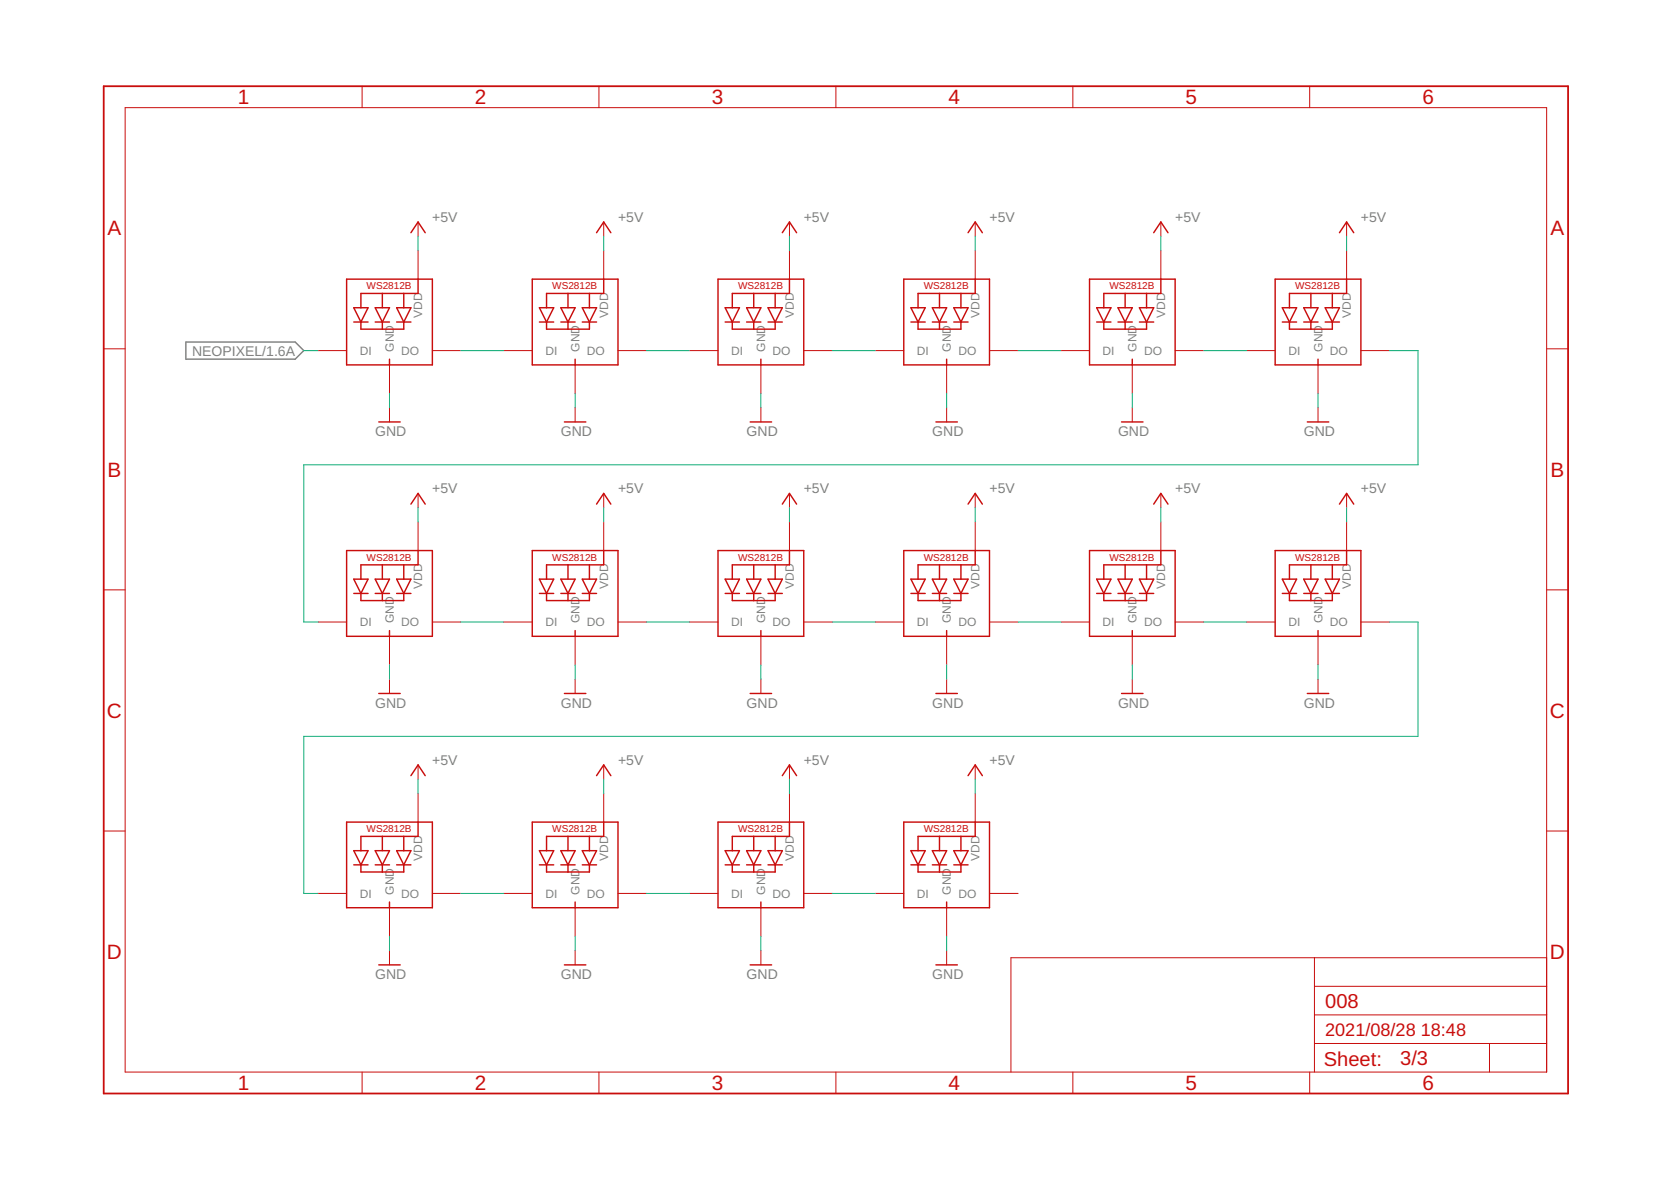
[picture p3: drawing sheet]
<svg xmlns="http://www.w3.org/2000/svg" width="297mm" height="210mm" viewBox="0 0 297 210" stroke-linecap="round" stroke-linejoin="round" font-family="sans-serif">
<path d="M33 60.8h19.5l1.5 1.5-1.5 1.5h-19.5z" fill="none" stroke="#808080" stroke-width=".25"/>
<g fill="none" stroke="#c90d0c" stroke-width=".18">
<path d="M22.2 19.1h252.7v171.4h-252.7zM64.4 15.3v3.8M106.5 15.3v3.8M148.6 15.3v3.8M190.7 15.3v3.8M232.8 15.3v3.8M74.3 39.5v2.5M107.3 39.5v2.5M140.3 39.5v2.5M173.4 39.5v2.5M206.4 39.5v2.5M239.4 39.5v2.5"/>
<path d="M74.3 44.5v5.1M107.3 44.5v5.1M140.3 44.5v5.1M173.4 44.5v5.1M206.4 44.5v5.1M239.4 44.5v5.1M18.4 62h3.8M56.5 62.3h5.1M69.2 64.9v5M69.2 72.5v2.5M76.9 62.3h5M89.5 62.3h5.1"/>
<path d="M102.2 64.9v5M102.2 72.5v2.5M109.9 62.3h5M122.6 62.3h5M135.3 64.9v5M135.3 72.5v2.5M142.9 62.3h5.1M155.6 62.3h5.1M168.3 64.9v5M168.3 72.5v2.5M175.9 62.3h5.1M188.6 62.3h5.1"/>
<path d="M201.3 64.9v5M201.3 72.5v2.5M208.9 62.3h5.1M221.6 62.3h5.1M234.3 64.9v5M234.3 72.5v2.5M241.9 62.3h5.1M274.9 62h3.8M74.3 87.7v2.5M74.3 92.8v5.1M107.3 87.7v2.5M107.3 92.8v5.1"/>
<path d="M140.3 87.7v2.5M140.3 92.8v5.1M173.4 87.7v2.5M173.4 92.8v5.1M206.4 87.7v2.5M206.4 92.8v5.1M239.4 87.7v2.5M239.4 92.8v5.1M18.4 104.8h3.8M56.5 110.6h5.1M69.2 113.1v5.1M76.9 110.6h5"/>
<path d="M89.5 110.6h5.1M102.2 113.1v5.1M109.9 110.6h5M122.6 110.6h5M135.3 113.1v5.1M142.9 110.6h5.1M155.6 110.6h5.1M168.3 113.1v5.1M175.9 110.6h5.1M188.6 110.6h5.1M201.3 113.1v5.1M208.9 110.6h5.1"/>
<path d="M221.6 110.6h5.1M234.3 113.1v5.1M241.9 110.6h5.1M274.9 104.8h3.8M69.2 120.7v2.6M74.3 136v2.5M102.2 120.7v2.6M107.3 136v2.5M135.3 120.7v2.6M140.3 136v2.5M168.3 120.7v2.6M173.4 136v2.5"/>
<path d="M201.3 120.7v2.6M234.3 120.7v2.6M18.4 147.7h3.8M56.5 158.8h5.1M74.3 141v5.1M76.9 158.8h5M89.5 158.8h5.1M107.3 141v5.1M109.9 158.8h5M122.6 158.8h5M140.3 141v5.1M142.9 158.8h5.1"/>
<path d="M155.6 158.8h5.1M173.4 141v5.1M175.9 158.8h5.1M274.9 147.7h3.8M69.2 161.3v5.1M69.2 169v2.5M102.2 161.3v5.1M102.2 169v2.5M135.3 161.3v5.1M135.3 169v2.5M168.3 161.3v5.1M168.3 169v2.5"/>
<path d="M233.7 170.2v20.3M233.7 175.3h41.2M274.9 170.2h-95.2v20.3M64.4 190.5v3.9M106.5 190.5v3.9M148.6 190.5v3.9M190.7 190.5v3.9M232.8 190.5v3.9M233.7 185.5h41.2M233.7 180.4h41.2M264.8 185.5v5"/>
</g>
<path d="M18.4 15.3h260.3v179.1h-260.3z" fill="none" stroke="#c90d0c" stroke-width=".32"/>
<g fill="none" stroke="#c90d0c" stroke-width=".25">
<path d="M61.6 49.6h15.3v15.3h-15.3zM62.9 54.7h2.5l-1.2 2.5zM62.9 57.2h2.5M64.2 57.2v1.3h7.6v-1.3M66.7 54.7h2.5l-1.2 2.5zM66.7 57.2h2.5M68 52.2v2.5M68 57.2v1.3M70.5 54.7h2.5l-1.2 2.5zM70.5 57.2h2.5M71.8 52.2v2.5M73 41.4l1.3-1.9 1.3 1.9"/>
<path d="M74.3 49.6v2.6h-10.1v2.5M94.6 49.6h15.3v15.3h-15.3zM95.9 54.7h2.5l-1.2 2.5zM95.9 57.2h2.5M97.2 57.2v1.3h7.6v-1.3M99.7 54.7h2.5l-1.2 2.5zM99.7 57.2h2.5M101 52.2v2.5M101 57.2v1.3M103.5 54.7h2.5l-1.2 2.5zM103.5 57.2h2.5M104.8 52.2v2.5"/>
<path d="M106 41.4l1.3-1.9 1.3 1.9M107.3 49.6v2.6h-10.1v2.5M127.6 49.6h15.3v15.3h-15.3zM128.9 54.7h2.5l-1.2 2.5zM128.9 57.2h2.5M130.2 57.2v1.3h7.6v-1.3M132.7 54.7h2.6l-1.3 2.5zM132.7 57.2h2.6M134 52.2v2.5M134 57.2v1.3M136.5 54.7h2.6l-1.3 2.5zM136.5 57.2h2.6"/>
<path d="M137.8 52.2v2.5M139.1 41.4l1.2-1.9 1.3 1.9M140.3 49.6v2.6h-10.1v2.5M160.7 49.6h15.2v15.3h-15.2zM161.9 54.7h2.6l-1.3 2.5zM161.9 57.2h2.6M163.2 57.2v1.3h7.6v-1.3M165.7 54.7h2.6l-1.3 2.5zM165.7 57.2h2.6M167 52.2v2.5M167 57.2v1.3M169.5 54.7h2.6l-1.3 2.5z"/>
<path d="M169.5 57.2h2.6M170.8 52.2v2.5M172.1 41.4l1.3-1.9 1.2 1.9M173.4 49.6v2.6h-10.2v2.5M193.7 49.6h15.2v15.3h-15.2zM194.9 54.7h2.6l-1.3 2.5zM194.9 57.2h2.6M196.2 57.2v1.3h7.6v-1.3M198.7 54.7h2.6l-1.3 2.5zM198.7 57.2h2.6M200 52.2v2.5M200 57.2v1.3"/>
<path d="M202.5 54.7h2.6l-1.3 2.5zM202.5 57.2h2.6M203.8 52.2v2.5M205.1 41.4l1.3-1.9 1.2 1.9M206.4 49.6v2.6h-10.2v2.5M226.7 49.6h15.2v15.3h-15.2zM227.9 54.7h2.6l-1.3 2.5zM227.9 57.2h2.6M229.2 57.2v1.3h7.6v-1.3M231.8 54.7h2.5l-1.3 2.5zM231.8 57.2h2.5M233 52.2v2.5"/>
<path d="M233 57.2v1.3M235.6 54.7h2.5l-1.3 2.5zM235.6 57.2h2.5M236.8 52.2v2.5M238.1 41.4l1.3-1.9 1.2 1.9M239.4 49.6v2.6h-10.2v2.5M67.3 75h3.8M69.2 63.8v1.1M100.3 75h3.8M102.2 63.8v1.1M133.3 75h3.9M135.3 63.8v1.1"/>
<path d="M166.4 75h3.8M168.3 63.8v1.1M199.4 75h3.8M201.3 63.8v1.1M232.4 75h3.8M234.3 63.8v1.1M61.6 97.9h15.3v15.2h-15.3zM73 89.6l1.3-1.9 1.3 1.9M74.3 97.9v2.5h-10.1v2.5M94.6 97.9h15.3v15.2h-15.3zM106 89.6l1.3-1.9 1.3 1.9M107.3 97.9v2.5h-10.1v2.5"/>
<path d="M127.6 97.9h15.3v15.2h-15.3zM139.1 89.6l1.2-1.9 1.3 1.9M140.3 97.9v2.5h-10.1v2.5M160.7 97.9h15.2v15.2h-15.2zM172.1 89.6l1.3-1.9 1.2 1.9M173.4 97.9v2.5h-10.2v2.5M193.7 97.9h15.2v15.2h-15.2zM205.1 89.6l1.3-1.9 1.2 1.9M206.4 97.9v2.5h-10.2v2.5M226.7 97.9h15.2v15.2h-15.2zM238.1 89.6l1.3-1.9 1.2 1.9M239.4 97.9v2.5h-10.2v2.5"/>
<path d="M62.9 102.9h2.5l-1.2 2.6zM62.9 105.5h2.5M64.2 105.5v1.2h7.6v-1.2M66.7 102.9h2.5l-1.2 2.6zM66.7 105.5h2.5M68 100.4v2.5M68 105.5v1.2M69.2 112.1v1M70.5 102.9h2.5l-1.2 2.6zM70.5 105.5h2.5M71.8 100.4v2.5M95.9 102.9h2.5l-1.2 2.6z"/>
<path d="M95.9 105.5h2.5M97.2 105.5v1.2h7.6v-1.2M99.7 102.9h2.5l-1.2 2.6zM99.7 105.5h2.5M101 100.4v2.5M101 105.5v1.2M102.2 112.1v1M103.5 102.9h2.5l-1.2 2.6zM103.5 105.5h2.5M104.8 100.4v2.5M128.9 102.9h2.5l-1.2 2.6zM128.9 105.5h2.5"/>
<path d="M130.2 105.5v1.2h7.6v-1.2M132.7 102.9h2.6l-1.3 2.6zM132.7 105.5h2.6M134 100.4v2.5M134 105.5v1.2M135.3 112.1v1M136.5 102.9h2.6l-1.3 2.6zM136.5 105.5h2.6M137.8 100.4v2.5M161.9 102.9h2.6l-1.3 2.6zM161.9 105.5h2.6M163.2 105.5v1.2h7.6v-1.2"/>
<path d="M165.7 102.9h2.6l-1.3 2.6zM165.7 105.5h2.6M167 100.4v2.5M167 105.5v1.2M168.3 112.1v1M169.5 102.9h2.6l-1.3 2.6zM169.5 105.5h2.6M170.8 100.4v2.5M194.9 102.9h2.6l-1.3 2.6zM194.9 105.5h2.6M196.2 105.5v1.2h7.6v-1.2M198.7 102.9h2.6l-1.3 2.6z"/>
<path d="M198.7 105.5h2.6M200 100.4v2.5M200 105.5v1.2M201.3 112.1v1M202.5 102.9h2.6l-1.3 2.6zM202.5 105.5h2.6M203.8 100.4v2.5M227.9 102.9h2.6l-1.3 2.6zM227.9 105.5h2.6M229.2 105.5v1.2h7.6v-1.2M231.8 102.9h2.5l-1.3 2.6zM231.8 105.5h2.5"/>
<path d="M233 100.4v2.5M233 105.5v1.2M234.3 112.1v1M235.6 102.9h2.5l-1.3 2.6zM235.6 105.5h2.5M236.8 100.4v2.5M67.3 123.3h3.8M73 137.9l1.3-1.9 1.3 1.9M100.3 123.3h3.8M106 137.9l1.3-1.9 1.3 1.9M133.3 123.3h3.9M139.1 137.9l1.2-1.9 1.3 1.9"/>
<path d="M166.4 123.3h3.8M172.1 137.9l1.3-1.9 1.2 1.9M199.4 123.3h3.8M232.4 123.3h3.8M61.6 146.1h15.3v15.2h-15.3zM62.9 151.2h2.5l-1.2 2.5zM62.9 153.7h2.5M64.2 153.7v1.3h7.6v-1.3M66.7 151.2h2.5l-1.2 2.5zM66.7 153.7h2.5M68 148.7v2.5M68 153.7v1.3"/>
<path d="M70.5 151.2h2.5l-1.2 2.5zM70.5 153.7h2.5M71.8 148.7v2.5M74.3 146.1v2.6h-10.1v2.5M94.6 146.1h15.3v15.2h-15.3zM95.9 151.2h2.5l-1.2 2.5zM95.9 153.7h2.5M97.2 153.7v1.3h7.6v-1.3M99.7 151.2h2.5l-1.2 2.5zM99.7 153.7h2.5M101 148.7v2.5M101 153.7v1.3"/>
<path d="M103.5 151.2h2.5l-1.2 2.5zM103.5 153.7h2.5M104.8 148.7v2.5M107.3 146.1v2.6h-10.1v2.5M127.6 146.1h15.3v15.2h-15.3zM128.9 151.2h2.5l-1.2 2.5zM128.9 153.7h2.5M130.2 153.7v1.3h7.6v-1.3M132.7 151.2h2.6l-1.3 2.5zM132.7 153.7h2.6M134 148.7v2.5M134 153.7v1.3"/>
<path d="M136.5 151.2h2.6l-1.3 2.5zM136.5 153.7h2.6M137.8 148.7v2.5M140.3 146.1v2.6h-10.1v2.5M160.7 146.1h15.2v15.2h-15.2zM161.9 151.2h2.6l-1.3 2.5zM161.9 153.7h2.6M163.2 153.7v1.3h7.6v-1.3M165.7 151.2h2.6l-1.3 2.5zM165.7 153.7h2.6M167 148.7v2.5M167 153.7v1.3"/>
<path d="M169.5 151.2h2.6l-1.3 2.5zM169.5 153.7h2.6M170.8 148.7v2.5M173.4 146.1v2.6h-10.2v2.5M67.3 171.5h3.8M69.2 160.3v1M100.3 171.5h3.8M102.2 160.3v1M133.3 171.5h3.9M135.3 160.3v1M166.4 171.5h3.8M168.3 160.3v1"/>
</g>
<g fill="none" stroke="#0dab76" stroke-width=".18">
<path d="M74.3 42v2.5M107.3 42v2.5M140.3 42v2.5M173.4 42v2.5M206.4 42v2.5M239.4 42v2.5M54 62.3h2.5M69.2 69.9v2.6M81.9 62.3h7.6M102.2 69.9v2.6M114.9 62.3h7.7M135.3 69.9v2.6"/>
<path d="M148 62.3h7.6M168.3 69.9v2.6M181 62.3h7.6M201.3 69.9v2.6M214 62.3h7.6M234.3 69.9v2.6M247 62.3h5.1v20.3h-198.1v28h2.5M74.3 90.2v2.6M107.3 90.2v2.6M140.3 90.2v2.6M173.4 90.2v2.6M206.4 90.2v2.6"/>
<path d="M239.4 90.2v2.6M69.2 118.2v2.5M81.9 110.6h7.6M102.2 118.2v2.5M114.9 110.6h7.7M135.3 118.2v2.5M148 110.6h7.6M168.3 118.2v2.5M181 110.6h7.6M201.3 118.2v2.5M214 110.6h7.6M234.3 118.2v2.5"/>
<path d="M247 110.6h5.1v20.3h-198.1v27.9h2.5M74.3 138.5v2.5M107.3 138.5v2.5M140.3 138.5v2.5M173.4 138.5v2.5M81.9 158.8h7.6M114.9 158.8h7.7M148 158.8h7.6M69.2 166.4v2.6M102.2 166.4v2.6M135.3 166.4v2.6M168.3 166.4v2.6"/>
</g>
<g font-size="3.7" fill="#c90d0c">
<text x="42.3" y="18.5">1</text>
<text x="84.4" y="18.5">2</text>
<text x="126.5" y="18.5">3</text>
<text x="168.6" y="18.5">4</text>
<text x="210.7" y="18.5">5</text>
<text x="252.9" y="18.5">6</text>
<text x="19.1" y="41.9">A</text>
<text x="275.6" y="41.9">A</text>
<text x="19.1" y="84.7">B</text>
<text x="275.6" y="84.7">B</text>
<text x="19" y="127.6">C</text>
<text x="275.5" y="127.6">C</text>
<text x="19" y="170.4">D</text>
<text x="275.5" y="170.4">D</text>
<text x="42.3" y="193.7">1</text>
<text x="84.4" y="193.7">2</text>
<text x="126.5" y="193.7">3</text>
<text x="168.6" y="193.7">4</text>
<text x="210.7" y="193.7">5</text>
<text x="252.9" y="193.7">6</text>
</g>
<g font-size="3.6" fill="#c90d0c">
<text x="235.6" y="179.1">008</text>
<text x="235.3" y="189.4">Sheet:</text>
<text x="248.9" y="189.3">3/3</text>
</g>
<g font-size="3.2" fill="#c90d0c">
<text x="235.6" y="184.2">2021/08/28</text>
<text x="252.6" y="184.2">18:48</text>
</g>
<g font-size="2.5" fill="#808080">
<text x="76.8" y="39.5">+5V</text>
<text x="109.9" y="39.5">+5V</text>
<text x="142.9" y="39.5">+5V</text>
<text x="175.9" y="39.5">+5V</text>
<text x="208.9" y="39.5">+5V</text>
<text x="241.9" y="39.5">+5V</text>
<text x="34.1" y="63.2">NEOPIXEL/1.6A</text>
<text x="66.7" y="77.5">GND</text>
<text x="99.7" y="77.5">GND</text>
<text x="132.7" y="77.5">GND</text>
<text x="165.7" y="77.5">GND</text>
<text x="198.7" y="77.5">GND</text>
<text x="231.8" y="77.5">GND</text>
<text x="76.8" y="87.7">+5V</text>
<text x="109.9" y="87.7">+5V</text>
<text x="142.9" y="87.7">+5V</text>
<text x="175.9" y="87.7">+5V</text>
<text x="208.9" y="87.7">+5V</text>
<text x="241.9" y="87.7">+5V</text>
<text x="66.7" y="125.8">GND</text>
<text x="99.7" y="125.8">GND</text>
<text x="132.7" y="125.8">GND</text>
<text x="165.7" y="125.8">GND</text>
<text x="198.7" y="125.8">GND</text>
<text x="231.8" y="125.8">GND</text>
<text x="76.8" y="135.9">+5V</text>
<text x="109.9" y="135.9">+5V</text>
<text x="142.9" y="135.9">+5V</text>
<text x="175.9" y="135.9">+5V</text>
<text x="66.7" y="174">GND</text>
<text x="99.7" y="174">GND</text>
<text x="132.7" y="174">GND</text>
<text x="165.7" y="174">GND</text>
</g>
<g font-size="2.1" fill="#808080">
<text x="75.1" y="56.5" transform="rotate(-90 75.1 56.5)">VDD</text>
<text x="108.1" y="56.5" transform="rotate(-90 108.1 56.5)">VDD</text>
<text x="141.1" y="56.5" transform="rotate(-90 141.1 56.5)">VDD</text>
<text x="174.1" y="56.5" transform="rotate(-90 174.1 56.5)">VDD</text>
<text x="207.1" y="56.5" transform="rotate(-90 207.1 56.5)">VDD</text>
<text x="240.1" y="56.5" transform="rotate(-90 240.1 56.5)">VDD</text>
<text x="63.9" y="63.1">DI</text>
<text x="70" y="62.5" transform="rotate(-90 70 62.5)">GND</text>
<text x="71.3" y="63.1">DO</text>
<text x="97" y="63.1">DI</text>
<text x="103" y="62.5" transform="rotate(-90 103 62.5)">GND</text>
<text x="104.3" y="63.1">DO</text>
<text x="130" y="63.1">DI</text>
<text x="136" y="62.5" transform="rotate(-90 136 62.5)">GND</text>
<text x="137.3" y="63.1">DO</text>
<text x="163" y="63.1">DI</text>
<text x="169" y="62.5" transform="rotate(-90 169 62.5)">GND</text>
<text x="170.4" y="63.1">DO</text>
<text x="196" y="63.1">DI</text>
<text x="202" y="62.5" transform="rotate(-90 202 62.5)">GND</text>
<text x="203.4" y="63.1">DO</text>
<text x="229" y="63.1">DI</text>
<text x="235.1" y="62.5" transform="rotate(-90 235.1 62.5)">GND</text>
<text x="236.4" y="63.1">DO</text>
<text x="75.1" y="104.7" transform="rotate(-90 75.1 104.7)">VDD</text>
<text x="108.1" y="104.7" transform="rotate(-90 108.1 104.7)">VDD</text>
<text x="141.1" y="104.7" transform="rotate(-90 141.1 104.7)">VDD</text>
<text x="174.1" y="104.7" transform="rotate(-90 174.1 104.7)">VDD</text>
<text x="207.1" y="104.7" transform="rotate(-90 207.1 104.7)">VDD</text>
<text x="240.1" y="104.7" transform="rotate(-90 240.1 104.7)">VDD</text>
<text x="63.9" y="111.3">DI</text>
<text x="70" y="110.8" transform="rotate(-90 70 110.8)">GND</text>
<text x="71.3" y="111.3">DO</text>
<text x="97" y="111.3">DI</text>
<text x="103" y="110.8" transform="rotate(-90 103 110.8)">GND</text>
<text x="104.3" y="111.3">DO</text>
<text x="130" y="111.3">DI</text>
<text x="136" y="110.8" transform="rotate(-90 136 110.8)">GND</text>
<text x="137.3" y="111.3">DO</text>
<text x="163" y="111.3">DI</text>
<text x="169" y="110.8" transform="rotate(-90 169 110.8)">GND</text>
<text x="170.4" y="111.3">DO</text>
<text x="196" y="111.3">DI</text>
<text x="202" y="110.8" transform="rotate(-90 202 110.8)">GND</text>
<text x="203.4" y="111.3">DO</text>
<text x="229" y="111.3">DI</text>
<text x="235.1" y="110.8" transform="rotate(-90 235.1 110.8)">GND</text>
<text x="236.4" y="111.3">DO</text>
<text x="75.1" y="152.9" transform="rotate(-90 75.1 152.9)">VDD</text>
<text x="108.1" y="152.9" transform="rotate(-90 108.1 152.9)">VDD</text>
<text x="141.1" y="152.9" transform="rotate(-90 141.1 152.9)">VDD</text>
<text x="174.1" y="152.9" transform="rotate(-90 174.1 152.9)">VDD</text>
<text x="63.9" y="159.6">DI</text>
<text x="70" y="159" transform="rotate(-90 70 159)">GND</text>
<text x="71.3" y="159.6">DO</text>
<text x="97" y="159.6">DI</text>
<text x="103" y="159" transform="rotate(-90 103 159)">GND</text>
<text x="104.3" y="159.6">DO</text>
<text x="130" y="159.6">DI</text>
<text x="136" y="159" transform="rotate(-90 136 159)">GND</text>
<text x="137.3" y="159.6">DO</text>
<text x="163" y="159.6">DI</text>
<text x="169" y="159" transform="rotate(-90 169 159)">GND</text>
<text x="170.4" y="159.6">DO</text>
</g>
<g font-size="1.8" fill="#c90d0c">
<text x="65.2" y="51.4">WS2812B</text>
<text x="98.2" y="51.4">WS2812B</text>
<text x="131.2" y="51.4">WS2812B</text>
<text x="164.2" y="51.4">WS2812B</text>
<text x="197.2" y="51.4">WS2812B</text>
<text x="230.2" y="51.4">WS2812B</text>
<text x="65.2" y="99.6">WS2812B</text>
<text x="98.2" y="99.6">WS2812B</text>
<text x="131.2" y="99.6">WS2812B</text>
<text x="164.2" y="99.6">WS2812B</text>
<text x="197.2" y="99.6">WS2812B</text>
<text x="230.2" y="99.6">WS2812B</text>
<text x="65.2" y="147.9">WS2812B</text>
<text x="98.2" y="147.9">WS2812B</text>
<text x="131.2" y="147.9">WS2812B</text>
<text x="164.2" y="147.9">WS2812B</text>
</g>
</svg>
